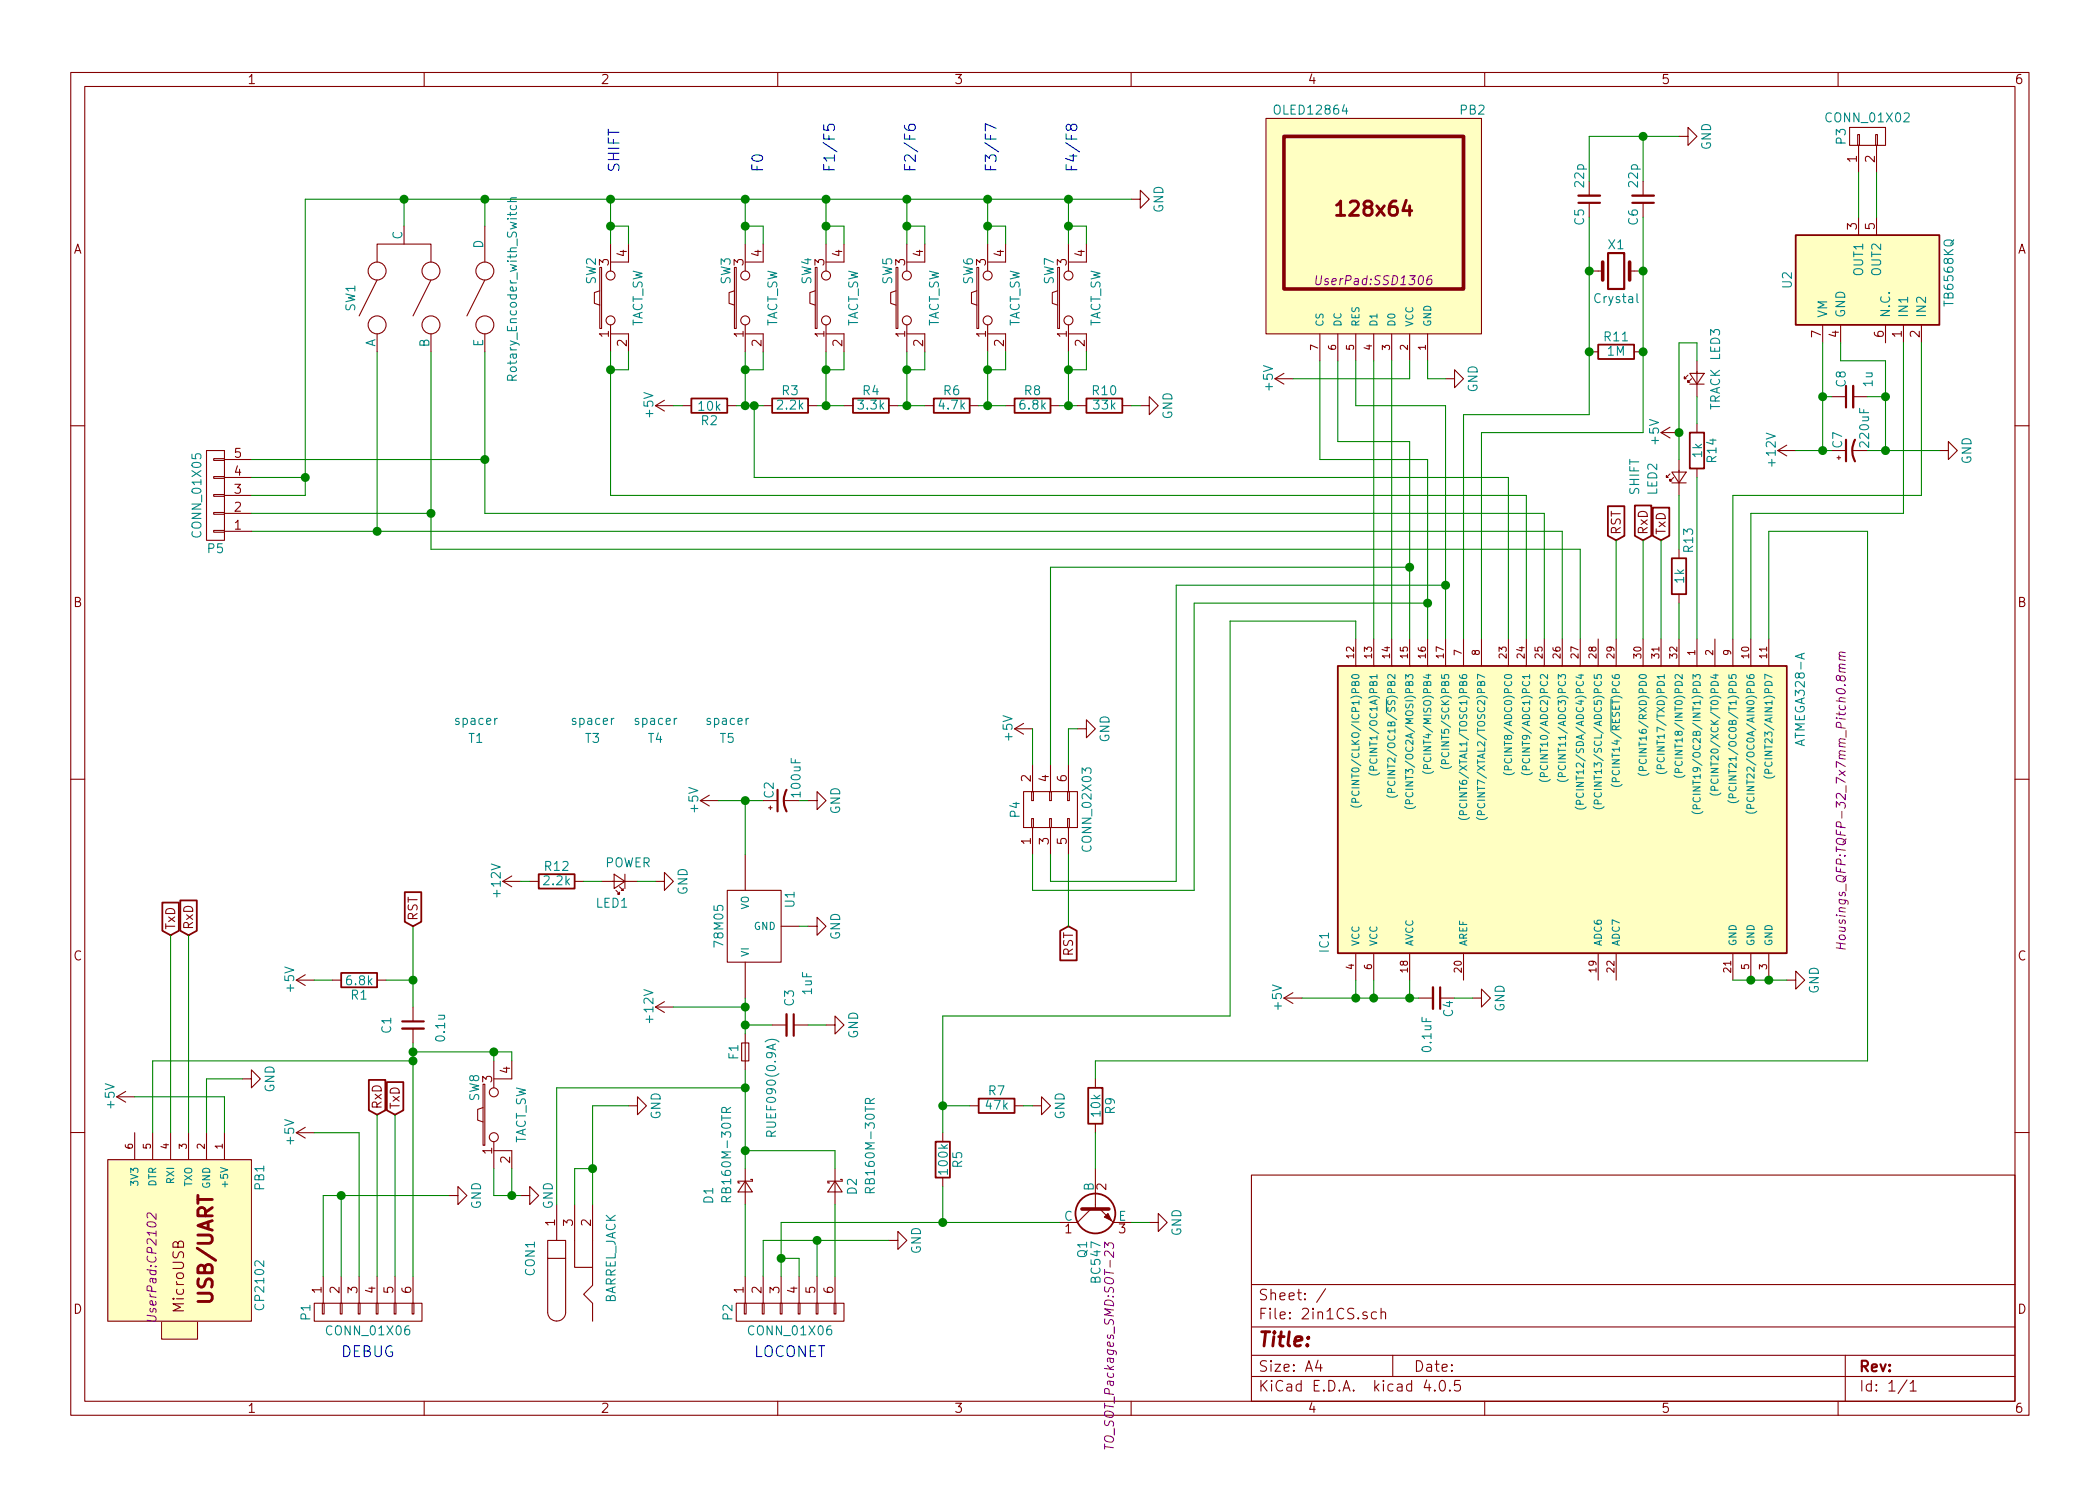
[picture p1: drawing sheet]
<svg xmlns="http://www.w3.org/2000/svg" width="297mm" height="210mm" viewBox="0 0 297 210" stroke-linecap="round" stroke-linejoin="round" font-family="sans-serif">
<g fill="none" stroke="#840000" stroke-width=".15">
<path d="M10 10.3h277v189.9h-277zM12 12.2h273v186.1h-273zM60 10.3v1.9M110 10.3v1.9M160 10.3v1.9M179.1 16.8h30.4v30.4h-30.4zM210 10.3v1.9M237.5 19.3h1.3v-1.3l1.2 1.3-1.2 1.3v-1.3M260 10.3v1.9M261.6 18h5.1v2.6h-5.1zM262.8 19h.2v1.6h-.2zM265.3 19h.3v1.6h-.3z"/>
<path d="M53.3 37.1v-2.6h7.7v2.6M53.3 39.6l-2.5 5.1M57.1 32v2.5M61 39.6l-2.6 5.1M68.6 39.6l-2.6 5.1M68.6 32v5.1M84.8 37.8h.3v8.7h-.3zM86.4 34.5v3.8M88.9 34.5v2.6h-2.5M103.9 37.8h.2v8.7h-.2zM105.4 34.5v3.8M107.9 34.5v2.6h-2.5"/>
<path d="M115.3 37.8h.3v8.7h-.3zM116.8 34.5v3.8M119.4 34.5v2.6h-2.6M126.7 37.8h.3v8.7h-.3zM128.3 34.5v3.8M130.8 34.5v2.6h-2.5M138.2 37.8h.2v8.7h-.2zM139.7 34.5v3.8M142.2 34.5v2.6h-2.5M149.6 37.8h.3v8.7h-.3zM151.1 34.5v3.8M153.7 34.5v2.6h-2.6"/>
<path d="M160 28.2h1.3v-1.3l1.3 1.3-1.3 1.3v-1.3M224.8 38.3h1.9M224.8 25.6v2.1M224.8 28.7v2M230.5 38.3h1.9M232.4 25.6v2.1M232.4 28.7v2M262.9 20.6v3.8M262.9 30.7v2.6M265.4 20.6v3.8M265.4 30.7v2.6M53.3 47.2v2.6"/>
<path d="M61 47.2v2.6M68.6 47.2v2.6M84.8 41.1l-.7 .3v1.5l.7 .3M86.4 47.2h2.5v2.6M86.4 46v3.8M92.7 57.4l1.3 .8M92.7 57.4h2.5M94 56.6l-1.3 .8M96.5 57.4h1.3M102.9 57.4h1.2M103.9 41.1l-.8 .3v1.5l.8 .3M105.4 46v3.8"/>
<path d="M105.4 47.2h2.5v2.6M107.9 57.4h1.3M114.3 57.4h1.3M115.3 41.1l-.7 .3v1.5l.7 .3M116.8 47.2h2.6v2.6M116.8 46v3.8M119.4 57.4h1.2M125.7 57.4h1.3M126.7 41.1l-.7 .3v1.5l.7 .3M128.3 47.2h2.5v2.6M128.3 46v3.8M130.8 57.4h1.3"/>
<path d="M137.2 57.4h1.2M138.2 41.1l-.8 .3v1.5l.8 .3M139.7 47.2h2.5v2.6M139.7 46v3.8M142.2 57.4h1.3M148.6 57.4h1.3M149.6 41.1l-.8 .3v1.5l.8 .3M151.1 47.2h2.6v2.6M151.1 46v3.8M152.4 57.4h1.3M158.7 57.4h1.3M161.3 57.4h1.3v-1.3l1.2 1.3-1.2 1.3v-1.3"/>
<path d="M180.3 53.6l1.3 .8M180.3 53.6h2.6M181.6 52.8l-1.3 .8M186.7 47.2v3.8M189.2 47.2v3.8M191.8 47.2v3.8M194.3 47.2v3.8M196.8 47.2v3.8M199.4 47.2v3.8M201.9 47.2v3.8M204.5 53.6h1.2v-1.3l1.3 1.3-1.3 1.3v-1.3M224.8 49.8h1.3"/>
<path d="M231.1 49.8h1.3M238.8 53.1l-.5 .5v-.3v.3h.2M239 52.8h2l-1 1.6zM239 54.4h2M239.3 53.6l-.5 .5v-.3v.3h.2M240 51v5.1M240 59.9v1.3M257.8 46v2.5M259.1 56.1h2M260.3 46v2.5M262.1 56.1h2.1M266.7 46v2.5"/>
<path d="M269.2 46v2.5M271.8 46v2.5M10 60.2h2M29.2 63.7h2.5v12.7h-2.5zM30.2 64.9h1.5v.2h-1.5zM30.2 67.4h1.5v.3h-1.5zM30.2 70h1.5v.2h-1.5zM30.2 72.5h1.5v.3h-1.5zM30.2 75.1h1.5v.2h-1.5zM31.7 75.2h3.9M31.7 72.6h3.9M31.7 70.1h3.9"/>
<path d="M31.7 67.6h3.9M31.7 65h3.9M234.9 61.2l1.3 .8M234.9 61.2h2.6M236.2 67.1l-.5 .5v-.3v.3h.3M236.2 60.4l-1.3 .8M236.5 66.8h2l-1 1.5zM236.5 68.3h2M236.7 67.6l-.5 .5v-.3v.3h.3M237.5 65v5.1M237.5 77.7v1.3M240 66.3v1.3"/>
<path d="M251.5 63.7l1.2 .8M251.5 63.7h2.5M252.7 63l-1.2 .7M259.8 64.8h.5M260.1 64.5v.5M262.1 63.7h2.1M274.3 63.7h1.3v-1.2l1.3 1.2-1.3 1.3v-1.3M285 60.2h2M191.8 90.4v3.8M194.3 90.4v3.8M196.8 90.4v3.8M199.4 90.4v3.8"/>
<path d="M201.9 90.4v3.8M204.5 90.4v3.8M207 90.4v3.8M209.5 90.4v3.8M213.4 90.4v3.8M215.9 90.4v3.8M218.4 90.4v3.8M221 90.4v3.8M223.5 90.4v3.8M226.1 90.4v3.8M228.6 90.4v3.8M232.4 90.4v3.8"/>
<path d="M234.9 90.4v3.8M237.5 84.1v1.2M237.5 90.4v3.8M240 90.4v3.8M242.6 90.4v3.8M245.1 90.4v3.8M247.6 90.4v3.8M250.2 90.4v3.8M10 110.3h2M99.1 113.3l1.2 .7M99.1 113.3h2.5M100.3 112.5l-1.2 .8"/>
<path d="M108.7 114.3h.5M109 114v.5M111 113.3h2M114.3 113.3h1.3v1.2l1.2-1.2-1.2-1.3v1.3M143.5 103.1l1.3 .8M143.5 103.1h2.5M144.8 112h7.6v5.1h-7.6zM144.8 102.4l-1.3 .7M145.9 115.8h.3v1.3h-.3zM145.9 112h.3v1.3h-.3zM146 108.2v3.8M146 117.1v3.8"/>
<path d="M148.5 115.8h.2v1.3h-.2zM148.5 112h.2v1.3h-.2zM148.6 108.2v3.8M148.6 117.1v3.8M151 115.8h.3v1.3h-.3zM151 112h.3v1.3h-.3zM151.1 108.2v3.8M151.1 117.1v3.8M152.4 103.1h1.3v1.3l1.2-1.3-1.2-1.3v1.3M285 110.3h2M41.9 138.7l1.3 .7M41.9 138.7h2.5"/>
<path d="M43.2 137.9l-1.3 .8M47 138.7h1.3M53.3 138.7h1.3M71.1 124.7l1.3 .8M71.1 124.7h2.6M72.4 123.9l-1.3 .8M74.9 124.7h1.3M81.3 124.7h1.2M85.1 124.7h5.1M86.9 123.7l1.5 1-1.5 1zM87.1 126l.5 .5h-.2h.2v-.3M87.6 125.5l.5 .5h-.2h.2v-.3"/>
<path d="M88.4 123.7v2M92.7 124.7h1.3v-1.3l1.2 1.3-1.2 1.3v-1.3M102.9 126h7.6v10.1h-7.6zM105.4 120.9v5.1M105.4 136.1v5.1M110.5 131.1h2.5M114.3 131.1h1.3v-1.3l1.2 1.3-1.2 1.2v-1.2M191.8 134.9v3.8M194.3 134.9v3.8M199.4 134.9v3.8M207 134.9v3.8M226.1 134.9v3.8"/>
<path d="M228.6 134.9v3.8M245.1 134.9v3.8M247.6 134.9v3.8M250.2 134.9v3.8M252.7 138.7h1.3v-1.3l1.3 1.3-1.3 1.2v-1.2M16.5 155.2l1.3 .8M16.5 155.2h2.5M17.8 154.4l-1.3 .8M34.3 152.6h1.3v-1.2l1.2 1.2-1.2 1.3v-1.3M43.2 159.5l-1.3 .8M58.4 142.5v2M58.4 145.5v2.1"/>
<path d="M68.3 153.4h.3v8.6h-.3zM68.3 156.7l-.7 .3v1.5l.7 .2M69.8 150.1v3.8M72.4 150.1v2.5h-2.6M88.9 156.5h1.3v-1.3l1.2 1.3-1.2 1.2v-1.2M92.7 142.5l1.3 .8M92.7 142.5h2.5M94 141.7l-1.3 .8M104.9 147.6h1v2.5h-1zM105.4 146.3v5.1M109.2 145h2.1M112.3 145h2"/>
<path d="M116.8 145h1.3v-1.2l1.3 1.2-1.3 1.3v-1.3M137.2 156.5h1.2M143.5 156.5h1.3M146 156.5h1.3v-1.3l1.3 1.3-1.3 1.2v-1.2M154.9 152.6v1.3M154.9 159v1.3M181.6 141.2h2.5M181.6 141.2l1.3 .8M182.9 140.5l-1.3 .7M200.7 141.2h2M208.3 141.2h1.2v-1.3l1.3 1.3-1.3 1.3v-1.3M10 160.2h2"/>
<path d="M15.2 164.1h20.4v22.8h-20.4zM19 160.3v3.8M21.6 160.3v3.8M24.1 160.3v3.8M26.7 160.3v3.8M29.2 160.3v3.8M31.7 160.3v3.8M41.9 160.3h2.5M41.9 160.3l1.3 .7M63.5 169.2h1.3v-1.3l1.2 1.3-1.2 1.2v-1.2M69.8 162.8h2.6v2.5M69.8 161.5v3.8"/>
<path d="M73.7 169.2h1.2v-1.3l1.3 1.3-1.3 1.2v-1.2M77.5 175.5h2.5v2.5h-2.5zM77.5 178v7.7a1.27 1.27 0 0 0 1.2 1.2 1.27 1.27 0 0 0 1.3-1.2v-7.7M78.7 170.4v5.1M81.3 170.4v8.9h2.5M83.8 170.4v11.5l-1.3 1.2 1.3 1.3v2.5M105.4 167.1l1 1.6h-2zM105.4 165.3v5.1M106.2 166.9h.2v.2h-2v.3h.2M118.1 167.1l1 1.6h-2zM118.1 165.3v5.1M118.9 166.9h.2v.2h-2v.3h.2"/>
<path d="M125.7 175.5h1.3v-1.3l1.3 1.3-1.3 1.3v-1.3M133.3 160.3v1.2M133.3 166.6v1.3M154.3 171.1l-1.9 1.9h-2.5M154.9 165.3v5.8M155.6 171.1l1.9 1.9h2.5M162.6 173h1.2v-1.3l1.3 1.3-1.3 1.2v-1.2M177 166.3h108v32h-108zM285 160.2h2M22.9 186.9h5v2.6h-5zM44.4 184.4h15.3v2.5h-15.3zM45.6 184.4h.2v1.5h-.2z"/>
<path d="M45.7 180.6v3.8M48.1 184.4h.3v1.5h-.3zM48.3 180.6v3.8M50.7 184.4h.2v1.5h-.2zM50.8 180.6v3.8M53.2 184.4h.3v1.5h-.3zM53.3 180.6v3.8M55.8 184.4h.2v1.5h-.2zM55.9 180.6v3.8M58.3 184.4h.2v1.5h-.2zM58.4 180.6v3.8M60 198.3v1.9"/>
<path d="M104.1 184.4h15.3v2.5h-15.3zM105.3 184.4h.2v1.5h-.2zM105.4 180.6v3.8M107.8 184.4h.3v1.5h-.3zM107.9 180.6v3.8M110 198.3v1.9M110.4 184.4h.2v1.5h-.2zM110.5 180.6v3.8M112.9 184.4h.3v1.5h-.3zM113 180.6v3.8M115.4 184.4h.3v1.5h-.3zM115.6 180.6v3.8"/>
<path d="M118 184.4h.2v1.5h-.2zM118.1 180.6v3.8M160 198.3v1.9M177 194.8h108M177 191.8h108M177 187.8h108M177 181.8h108M186.4 192.5l-.3 1h.9M186.8 193v1M187.5 182.3l-1.3 2M194.7 185.7l-.4-.1-.3 .3 .1 .6 .2 .1 .4-.1M195.4 185.7a.38 .38 0 0 1 .6 .1v.8"/>
<path d="M195.4 185.1v1.5M197 191.8v3M201.8 195.2l-.4 1.1h1M202.9 196.7h.1l-.1 .1v-.1v.1M203.8 195.4a.34 .34 0 0 1 .6 .2 .77 .77 0 0 1-.5 1.2 .97 .97 0 0 1-.1-1.4zM205.1 196.7h.1l-.1 .1-.1-.1h.1v.1M206.5 195.3h-.7l-.1 .7a.62 .62 0 0 1 .7 0l.2 .2-.1 .5-.2 .1h-.4l-.2-.1M210 198.3v1.9M260 198.3v1.9M261 191.8v6.5M269.7 195.2l-1.2 2M270.2 195.8l.4-.5v1.5"/>
<path d="M270.2 196.8h.8"/>
<circle cx="53.3" cy="38.3" r="1.27"/>
<circle cx="61" cy="38.3" r="1.27"/>
<circle cx="68.6" cy="38.3" r="1.27"/>
<circle cx="86.4" cy="39" r=".63"/>
<circle cx="105.4" cy="39" r=".63"/>
<circle cx="116.8" cy="39" r=".63"/>
<circle cx="128.3" cy="39" r=".63"/>
<circle cx="139.7" cy="39" r=".63"/>
<circle cx="151.1" cy="39" r=".63"/>
<circle cx="53.3" cy="46" r="1.27"/>
<circle cx="61" cy="46" r="1.27"/>
<circle cx="68.6" cy="46" r="1.27"/>
<circle cx="86.4" cy="45.3" r=".63"/>
<circle cx="105.4" cy="45.3" r=".63"/>
<circle cx="116.8" cy="45.3" r=".63"/>
<circle cx="128.3" cy="45.3" r=".63"/>
<circle cx="139.7" cy="45.3" r=".63"/>
<circle cx="151.1" cy="45.3" r=".63"/>
<circle cx="69.8" cy="154.6" r=".63"/>
<circle cx="69.8" cy="160.9" r=".63"/>
</g>
<g fill="#ffffc2" stroke="#ffffc2" stroke-width=".14">
<path d="M189.2 94.2h63.5v40.7h-63.5z"/>
<path d="M179.1 16.8h30.4v30.4h-30.4z"/>
<path d="M254 33.3h20.3v12.7h-20.3z"/>
<path d="M22.9 186.9h5v2.6h-5z"/>
<path d="M15.2 164.1h20.4v22.8h-20.4z"/>
</g>
<g fill="none" stroke="#840000" stroke-width=".25">
<path d="M254 33.3h20.3v12.7h-20.3zM97.8 56.4h5.1v2h-5.1zM109.2 56.4h5.1v2h-5.1zM120.6 56.4h5.1v2h-5.1zM132.1 56.4h5.1v2h-5.1zM143.5 56.4h5.1v2h-5.1zM153.7 56.4h5v2h-5zM226.1 48.8h5v2h-5zM227.4 71.6h2.4v4.2l-1.2 .6-1.2-.6zM231.2 71.5h2.4v4.3l-1.2 .6-1.2-.6zM233.8 71.8h2.3v4l-1.2 .6-1.1-.6zM236.5 79h2v5.1h-2z"/>
<path d="M239 61.2h2v5.1h-2zM189.2 94.2h63.5v40.7h-63.5zM23 127.7h2.3v4l-1.2 .6-1.1-.6zM25.5 127.4h2.3v4.3l-1.1 .6-1.2-.6zM48.3 137.7h5v2h-5zM57.3 126.2h2.3v4.2l-1.2 .7-1.1-.7zM76.2 123.7h5.1v2h-5.1zM150 131.7l1.1-.6 1.2 .6v4.2h-2.3zM52.2 152.8h2.3v4.3l-1.2 .6-1.1-.6zM54.7 153.1h2.3v4l-1.1 .6-1.2-.6zM138.4 155.4h5.1v2.1h-5.1zM153.9 153.9h2.1v5.1h-2.1z"/>
<path d="M132.3 161.5h2.1v5.1h-2.1z"/>
<circle cx="154.9" cy="171.7" r="2.82"/>
</g>
<g fill="none" stroke="#008484" stroke-width=".15">
<path d="M71.8 28.5h1.3M72.3 29.1l-.1 .3 .2 .3 .6-.1 .1-.2-.1-.3M73.1 28h-.8a.32 .32 0 0 0 0 .5M72.4 53.8v-.6l-.2-.1h-.3l-.1 .2v.5h1.3M231.5 41.5v1.1l.2 .2M227.9 98.9v4.6M191.1 113.9a1.2 1.2 0 0 0 1.5 0M191.3 111.9a.4 .4 0 0 0 0 .5 .4 .4 0 0 0 .5 .1 .37 .37 0 0 0 .4-.1 .37 .37 0 0 0-.1-.5M191.7 113.5v-.5l-.2-.1-.2 .1-.1 .5h1M193.6 109.4a1.2 1.2 0 0 0 1.5 0M194.3 109l-.1-.5-.1-.1-.3 .1v.5h1M196.1 112.5a1.2 1.2 0 0 0 1.6 0"/>
<path d="M196.4 110.5a.4 .4 0 0 0 0 .5 .4 .4 0 0 0 .5 .1 .37 .37 0 0 0 .4-.1 .37 .37 0 0 0-.1-.5M196.8 112.1v-.5h-.2h-.3v.5h1M198.7 114.1a1.2 1.2 0 0 0 1.5 0M198.9 112.1a.4 .4 0 0 0 0 .5 .4 .4 0 0 0 .5 .1 .37 .37 0 0 0 .4-.1 .37 .37 0 0 0-.1-.5M199.4 113.7l-.1-.5h-.1h-.3l-.1 .5h1M201.2 109.1a1.2 1.2 0 0 0 1.6 0M201.9 108.7v-.5h-.2h-.3v.5h1M203.8 108.5a1.2 1.2 0 0 0 1.5 0M204.4 108v-.4l-.2-.1-.2 .1-.1 .4h1M206.3 115.7a1.2 1.2 0 0 0 1.5 0M207 115.3l-.1-.5-.1-.1-.3 .1v.5h1M208.8 115.7a1.2 1.2 0 0 0 1.6 0"/>
<path d="M209.5 115.3v-.5l-.2-.1-.3 .1v.5h1M212.6 109.3a1.2 1.2 0 0 0 1.6 0M213.3 108.9v-.5h-.2h-.2l-.1 .5h1M215.2 109.3a1.2 1.2 0 0 0 1.5 0M215.9 108.9l-.1-.5h-.1h-.3l-.1 .5h1.1M217.7 110.3a1.2 1.2 0 0 0 1.6 0M218.4 109.9v-.5l-.2-.1-.3 .1v.5h1M220.3 110.3a1.2 1.2 0 0 0 1.5 0M221 109.9l-.1-.5-.1-.1-.3 .1-.1 .5h1M222.8 114.2a1.2 1.2 0 0 0 1.6 0M223.1 112.2a.4 .4 0 0 0 0 .5 .4 .4 0 0 0 .4 .1 .37 .37 0 0 0 .4-.2 .37 .37 0 0 0 0-.4M223.5 113.8l-.1-.5-.1-.1-.3 .1v.5h1"/>
<path d="M225.3 114.1a1.2 1.2 0 0 0 1.6 0M225.6 112.2a.4 .4 0 0 0 0 .5 .4 .4 0 0 0 .5 .1 .37 .37 0 0 0 .4-.2 .37 .37 0 0 0-.1-.4M226 113.7v-.4l-.2-.1-.2 .1-.1 .4h1M227.9 111a1.2 1.2 0 0 0 1.5 0M228.6 110.6l-.1-.5-.1-.1-.3 .1-.1 .5h1.1M231.7 109.4a1.2 1.2 0 0 0 1.5 0M232.4 109l-.1-.5h-.1h-.3v.5h1M234.2 109.2a1.2 1.2 0 0 0 1.6 0M234.9 108.8v-.5l-.2-.1-.3 .1v.5h1M236.8 109.7a1.2 1.2 0 0 0 1.5 0M237.5 109.3l-.1-.5-.1-.1-.3 .1-.1 .5h1M239.3 114.8a1.2 1.2 0 0 0 1.6 0"/>
<path d="M239.6 112.8a.4 .4 0 0 0 0 .5 .4 .4 0 0 0 .5 .2 .37 .37 0 0 0 .3-.2 .37 .37 0 0 0 0-.5M240 114.4v-.5h-.2h-.3v.5h1M241.9 112.2a1.2 1.2 0 0 0 1.5 0M242.1 110.2a.4 .4 0 0 0 0 .5 .4 .4 0 0 0 .5 .1 .37 .37 0 0 0 .4-.1 .37 .37 0 0 0-.1-.5M242.5 111.8v-.5l-.2-.1-.2 .1-.1 .5h1M244.4 113.3a1.2 1.2 0 0 0 1.5 0M244.7 111.3a.4 .4 0 0 0-.1 .5 .4 .4 0 0 0 .5 .1 .37 .37 0 0 0 .4-.2 .37 .37 0 0 0 0-.4M245.1 112.9l-.1-.5-.1-.1-.3 .1v.5h1M246.9 114.8a1.2 1.2 0 0 0 1.6 0M247.2 112.8a.4 .4 0 0 0 0 .5 .4 .4 0 0 0 .5 .1 .37 .37 0 0 0 .4-.2 .37 .37 0 0 0-.1-.4M247.6 114.4v-.5l-.2-.1-.3 .1v.5h1M249.5 109.8a1.2 1.2 0 0 0 1.5 0"/>
<path d="M250.2 109.4l-.1-.5-.1-.1-.3 .1-.1 .5h1M102.7 157.4v-.6l-.2-.1h-.3l-.1 .2v.5h1.3M103.4 156.7l-.7 .4M108.2 147.4a1.51 1.51 0 0 1 2 0M123.1 156.1l-.1-.6-.2-.1-.3 .1-.1 .1v.5h1.3M123.7 155.4l-.6 .4M102.7 170v-.6l-.2-.1-.3 .1-.1 .1v.5h1.3M109.1 160.8l-.1-.7-.2-.1-.3 .1-.1 .2v.5h1.3M123.1 168.8l-.1-.7-.2-.1-.3 .1-.1 .2v.5h1.3"/>
</g>
<g fill="none" stroke="#840084" stroke-width=".15">
<path d="M186.2 39l-.1 1 .2 .3h.2l.3-.3 .1-1M202.5 39a.54 .54 0 0 0-.6 .5l-.1 .5 .2 .3h.2l.3-.3v-.4l-.2-.1h-.3l-.2 .2M260.1 93.3l.9 .1M261 94.6h-.8a.33 .33 0 0 0 .1 .4M261 94.1l-.7-.2-.2 .2v.2l.2 .2M261 92.9h-.8a.33 .33 0 0 0 .1 .4M261 92.3l-.7-.1-.2 .2v.2l.2 .2M259.7 134.1l1.3 .2M259.7 133.4l1.3 .2M260.3 133.5v.7M22.1 171.7v.8l-.8-.8-.1-.1h-.3l-.1 .2 .1 .5M156.2 176.5v-.8l.5 .5 .1-.3h.5l.2 .2v.4l-.1 .2"/>
<path d="M20.8 186.1l1 .1 .3 .3v.3l-.2 .1-1.1-.1M156.2 204.3v.7M156.2 204.7l1.3 .1"/>
</g>
<path d="M181.6 19.3h25.4v21.6h-25.4zM226.7 37.1v2.5M230.5 37.1v2.5M153 171.1h3.8" fill="none" stroke="#840000" stroke-width=".51"/>
<g fill="none" stroke="#008400" stroke-width=".15">
<path d="M232.4 19.3v6.3M237.5 19.3h-12.7v6.3M57.1 28.2v3.8M68.6 28.2v3.8M86.4 28.2v6.3M86.4 32h2.5v2.5M105.4 32h2.5v2.5M105.4 28.2v6.3M116.8 32h2.6v2.5M116.8 28.2v6.3M128.3 32h2.5v2.5M128.3 28.2v6.3"/>
<path d="M139.7 32h2.5v2.5M139.7 28.2v6.3M151.1 32h2.6v2.5M151.1 28.2v6.3M160 28.2h-116.8v41.9h-7.6M224.8 30.7v28h-17.8v31.7M232.4 30.7v30.5h-22.9v29.2M262.9 24.4v6.3M265.4 24.4v6.3M53.3 49.8v25.4M61 49.8v27.9h162.5v12.7M68.6 49.8v22.8h149.8v17.8"/>
<path d="M86.4 49.8v20.3h129.5v20.3M88.9 49.8v2.5h-2.5M95.2 57.4h1.3M104.1 57.4h3.8M105.4 49.8v7.6M106.7 57.4v10.2h106.7v22.8M107.9 49.8v2.5h-2.5M115.6 57.4h3.8M116.8 49.8v7.6M119.4 49.8v2.5h-2.6M127 57.4h3.8M128.3 49.8v7.6"/>
<path d="M130.8 49.8v2.5h-2.5M138.4 57.4h3.8M139.7 49.8v7.6M142.2 49.8v2.5h-2.5M149.9 57.4h2.5M151.1 49.8v7.6M153.7 49.8v2.5h-2.6M160 57.4h1.3M186.7 51v14h15.2v25.4M189.2 51v11.5h10.2v27.9M191.8 51v6.4h12.7v33M194.3 51v39.4"/>
<path d="M196.8 51v39.4M199.4 51v2.6h-16.5M201.9 51v2.6h2.6M240 51v-2.5h-2.5v16.5M240 56.1v3.8M257.8 48.5v15.2M257.8 56.1h1.3M260.3 48.5v2.5h6.4v12.7M264.2 56.1h2.5M269.2 48.5v24.1h-21.6v17.8M271.8 48.5v21.6h-26.7v20.3M35.6 72.6h25.4"/>
<path d="M35.6 75.2h185.4v15.2M35.6 65h33M35.6 67.6h7.6M228.6 76.4v14M232.4 76.4v14M234.9 76.4v14M237.5 70.1v7.6M240 67.6v22.8M254 63.7h5.1M264.2 63.7h10.1M191.8 90.4v-2.5h-17.8v55.9h-40.7v16.5M199.4 80.3h-50.8v27.9"/>
<path d="M201.9 85.3h-33v40.7h-22.9v-5.1M204.5 82.8h-38.1v41.9h-17.8v-3.8M237.5 85.3v5.1M250.2 90.4v-15.2h14v74.9h-109.3v2.5M101.6 113.3h6.3M105.4 113.3v7.6M113 113.3h1.3M146 103.1v5.1M152.4 103.1h-1.3v5.1M24.1 132.3v28M26.7 132.3v28M44.4 138.7h2.6"/>
<path d="M54.6 138.7h3.8M58.4 131.1v11.4M73.7 124.7h1.2M82.5 124.7h2.6M90.2 124.7h2.5M113 131.1h1.3M151.1 120.9v10.2M191.8 138.7v2.5M194.3 138.7v2.5M199.4 138.7v2.5M245.1 138.7h7.6M247.6 138.7h.1"/>
<path d="M250.2 138.7h.1M19 155.2h12.7v5.1M34.3 152.6h-5.1v7.7M53.3 157.7v22.9M55.9 157.7v22.9M58.4 147.6v33M58.4 150.1h-36.8v10.2M58.4 148.8h14v1.3M69.8 148.8v1.3M88.9 156.5h-5.1v13.9M95.2 142.5h10.2M105.4 141.2v5.1"/>
<path d="M105.4 151.4v13.9M105.4 153.9h-26.7v16.5M105.4 145h3.8M114.3 145h2.5M133.3 156.5h3.9M144.8 156.5h1.2M184.1 141.2h16.6M205.7 141.2h2.6M44.4 160.3h6.4v20.3M48.3 169.2v11.4M63.5 169.2h-17.8v11.4M69.8 165.3v3.9h3.9"/>
<path d="M72.4 165.3v3.9M83.8 165.3h-2.5v5.1M105.4 162.8h12.7v2.5M105.4 170.4v10.2M110.5 178h2.5v2.6M115.6 175.5v5.1M118.1 170.4v10.2M125.7 175.5h-17.8v5.1M133.3 167.9v5.1M149.9 173h-39.4v7.6M154.9 160.3v5M160 173h2.6"/>
</g>
<g fill="#008400" stroke="#008400" stroke-width=".25">
<circle cx="115.6" cy="175.5" r=".51"/>
<circle cx="110.5" cy="178" r=".51"/>
<circle cx="133.4" cy="173" r=".51"/>
<circle cx="232.4" cy="19.3" r=".51"/>
<circle cx="232.4" cy="38.3" r=".51"/>
<circle cx="224.8" cy="38.3" r=".51"/>
<circle cx="224.8" cy="49.8" r=".51"/>
<circle cx="232.4" cy="49.8" r=".51"/>
<circle cx="105.4" cy="113.3" r=".51"/>
<circle cx="105.4" cy="162.8" r=".51"/>
<circle cx="48.3" cy="169.2" r=".51"/>
<circle cx="58.4" cy="138.7" r=".51"/>
<circle cx="58.4" cy="150.1" r=".51"/>
<circle cx="83.8" cy="165.3" r=".51"/>
<circle cx="105.4" cy="153.9" r=".51"/>
<circle cx="68.6" cy="28.2" r=".51"/>
<circle cx="86.4" cy="28.2" r=".51"/>
<circle cx="86.4" cy="32" r=".51"/>
<circle cx="105.4" cy="28.2" r=".51"/>
<circle cx="105.4" cy="32" r=".51"/>
<circle cx="116.8" cy="28.2" r=".51"/>
<circle cx="116.8" cy="32" r=".51"/>
<circle cx="128.3" cy="28.2" r=".51"/>
<circle cx="128.3" cy="32" r=".51"/>
<circle cx="139.7" cy="28.2" r=".51"/>
<circle cx="139.7" cy="32" r=".51"/>
<circle cx="151.1" cy="28.2" r=".51"/>
<circle cx="151.1" cy="32" r=".51"/>
<circle cx="151.1" cy="52.3" r=".51"/>
<circle cx="139.7" cy="52.3" r=".51"/>
<circle cx="151.1" cy="57.4" r=".51"/>
<circle cx="139.7" cy="57.4" r=".51"/>
<circle cx="128.3" cy="57.4" r=".51"/>
<circle cx="128.3" cy="52.3" r=".51"/>
<circle cx="116.8" cy="57.4" r=".51"/>
<circle cx="116.8" cy="52.3" r=".51"/>
<circle cx="105.4" cy="57.4" r=".51"/>
<circle cx="105.4" cy="52.3" r=".51"/>
<circle cx="106.7" cy="57.4" r=".51"/>
<circle cx="86.4" cy="52.3" r=".51"/>
<circle cx="105.4" cy="142.5" r=".51"/>
<circle cx="257.8" cy="63.7" r=".51"/>
<circle cx="266.7" cy="63.7" r=".51"/>
<circle cx="133.4" cy="156.5" r=".51"/>
<circle cx="247.7" cy="138.7" r=".51"/>
<circle cx="250.2" cy="138.7" r=".51"/>
<circle cx="191.8" cy="141.2" r=".51"/>
<circle cx="194.3" cy="141.2" r=".51"/>
<circle cx="199.4" cy="141.2" r=".51"/>
<circle cx="199.4" cy="80.3" r=".51"/>
<circle cx="204.5" cy="82.8" r=".51"/>
<circle cx="201.9" cy="85.3" r=".51"/>
<circle cx="105.4" cy="145" r=".51"/>
<circle cx="266.7" cy="56.1" r=".51"/>
<circle cx="257.8" cy="56.1" r=".51"/>
<circle cx="53.3" cy="75.2" r=".51"/>
<circle cx="61" cy="72.6" r=".51"/>
<circle cx="57.2" cy="28.2" r=".51"/>
<circle cx="43.2" cy="67.6" r=".51"/>
<circle cx="68.6" cy="65" r=".51"/>
<circle cx="58.4" cy="148.8" r=".51"/>
<circle cx="69.9" cy="148.8" r=".51"/>
<circle cx="72.4" cy="169.2" r=".51"/>
<circle cx="237.5" cy="61.2" r=".51"/>
</g>
<path d="M156.2 172.2l.5-.5 .5 1z" fill="#840000" stroke="#840000" stroke-width=".15"/>
<path d="M223.3 28.7h3M227.5 35.8h2.2v5.1h-2.2zM230.9 28.7h3M261.1 54.6v3.1M261.1 62.2v3.1M262.4 62.2a3.2 3.2 0 0 0 0 3.1M110 111.8v3M111.3 111.8a3.2 3.2 0 0 0 0 3M203.7 139.7v3M56.9 144.5h3M112.3 143.5v3.1" fill="none" stroke="#840000" stroke-width=".3"/>
<path d="M223.3 27.7h3M230.9 27.7h3M262.1 54.6v3.1M202.7 139.7v3M56.9 145.5h3M111.3 143.5v3.1" fill="none" stroke="#840000" stroke-width=".33"/>
<path d="M116.5 17.6v.8l.7 .1-.1-.3 .1-.5 .2-.1h.4l.2 .3v.3l-.1 .3M127.9 17.7a.62 .62 0 0 0 .7 .8h.6a.48 .48 0 0 0 .3-.5 .48 .48 0 0 0-.3-.4h-.4a.48 .48 0 0 0-.3 .4 .48 .48 0 0 0 .3 .5M140.9 18.2l-1.5-.7v1M151.5 17.9l.2-.3h.3a.48 .48 0 0 1 .3 .4 .48 .48 0 0 1-.3 .5h-.3a.47 .47 0 0 1-.2-.6l-.3-.3h-.2a.48 .48 0 0 0 0 .8l.2 .1 .3-.3" fill="none" stroke="#0000c2" stroke-width=".15"/>
<g font-size="2.8" fill="#840000">
<text x="189.6" y="30.6">128x64</text>
<text x="30.1" y="184.1" transform="rotate(-90 30.1 184.1)">USB/UART</text>
<text x="178" y="190.5">Title:</text>
</g>
<g font-size="2.1" fill="#0000c2">
<text x="87.6" y="24.4" transform="rotate(-90 87.6 24.4)">SHIFT</text>
<text x="107.9" y="24.4" transform="rotate(-90 107.9 24.4)">F0</text>
<text x="118.1" y="24.4" transform="rotate(-90 118.1 24.4)">F1/F5</text>
<text x="129.5" y="24.4" transform="rotate(-90 129.5 24.4)">F2/F6</text>
<text x="141" y="24.4" transform="rotate(-90 141 24.4)">F3/F7</text>
<text x="152.4" y="24.4" transform="rotate(-90 152.4 24.4)">F4/F8</text>
<text x="48.3" y="192">DEBUG</text>
<text x="106.7" y="192">LOCONET</text>
</g>
<g font-size="2.1" fill="#840000">
<text x="26" y="185.6" transform="rotate(-90 26 185.6)">MicroUSB</text>
<text x="178" y="184">Sheet: /</text>
<text x="178" y="186.7">File: 2in1CS.sch</text>
<text x="178" y="196.9">KiCad E.D.A. kicad 4.0.5</text>
<text x="178" y="194.1">Size: A4</text>
<text x="200" y="194.1">Date:</text>
<text x="263" y="194.1">Rev:</text>
<text x="263" y="196.9">Id: 1/1</text>
</g>
<g font-size="1.8" fill="#840000">
<text x="35" y="11.9">1</text>
<text x="85" y="11.9">2</text>
<text x="135" y="11.9">3</text>
<text x="185" y="11.9">4</text>
<text x="235" y="11.9">5</text>
<text x="285" y="11.9">6</text>
<text x="262.6" y="23" transform="rotate(-90 262.6 23)">1</text>
<text x="265.2" y="23" transform="rotate(-90 265.2 23)">2</text>
<text x="10.4" y="35.9">A</text>
<text x="262.6" y="32.5" transform="rotate(-90 262.6 32.5)">3</text>
<text x="265.2" y="32.5" transform="rotate(-90 265.2 32.5)">5</text>
<text x="285.4" y="35.9">A</text>
<text x="86.1" y="37.6" transform="rotate(-90 86.1 37.6)">3</text>
<text x="88.6" y="36.3" transform="rotate(-90 88.6 36.3)">4</text>
<text x="105.2" y="37.6" transform="rotate(-90 105.2 37.6)">3</text>
<text x="107.7" y="36.3" transform="rotate(-90 107.7 36.3)">4</text>
<text x="116.6" y="37.6" transform="rotate(-90 116.6 37.6)">3</text>
<text x="119.1" y="36.3" transform="rotate(-90 119.1 36.3)">4</text>
<text x="128" y="37.6" transform="rotate(-90 128 37.6)">3</text>
<text x="130.6" y="36.3" transform="rotate(-90 130.6 36.3)">4</text>
<text x="139.4" y="37.6" transform="rotate(-90 139.4 37.6)">3</text>
<text x="142" y="36.3" transform="rotate(-90 142 36.3)">4</text>
<text x="150.9" y="37.6" transform="rotate(-90 150.9 37.6)">3</text>
<text x="153.4" y="36.3" transform="rotate(-90 153.4 36.3)">4</text>
<text x="86.1" y="47.7" transform="rotate(-90 86.1 47.7)">1</text>
<text x="105.2" y="47.7" transform="rotate(-90 105.2 47.7)">1</text>
<text x="116.6" y="47.7" transform="rotate(-90 116.6 47.7)">1</text>
<text x="128" y="47.7" transform="rotate(-90 128 47.7)">1</text>
<text x="139.4" y="47.7" transform="rotate(-90 139.4 47.7)">1</text>
<text x="150.9" y="47.7" transform="rotate(-90 150.9 47.7)">1</text>
<text x="257.6" y="47.7" transform="rotate(-90 257.6 47.7)">7</text>
<text x="260.1" y="47.7" transform="rotate(-90 260.1 47.7)">4</text>
<text x="266.4" y="47.7" transform="rotate(-90 266.4 47.7)">6</text>
<text x="269" y="47.7" transform="rotate(-90 269 47.7)">1</text>
<text x="271.5" y="47.7" transform="rotate(-90 271.5 47.7)">2</text>
<text x="88.6" y="49" transform="rotate(-90 88.6 49)">2</text>
<text x="107.7" y="49" transform="rotate(-90 107.7 49)">2</text>
<text x="119.1" y="49" transform="rotate(-90 119.1 49)">2</text>
<text x="130.6" y="49" transform="rotate(-90 130.6 49)">2</text>
<text x="142" y="49" transform="rotate(-90 142 49)">2</text>
<text x="153.4" y="49" transform="rotate(-90 153.4 49)">2</text>
<text x="33.2" y="64.8">5</text>
<text x="33.2" y="69.8">3</text>
<text x="33.2" y="67.3">4</text>
<text x="33.2" y="74.9">1</text>
<text x="33.2" y="72.4">2</text>
<text x="229.2" y="75.7" transform="rotate(-90 229.2 75.7)">RST</text>
<text x="233" y="75.7" transform="rotate(-90 233 75.7)">RxD</text>
<text x="235.6" y="75.7" transform="rotate(-90 235.6 75.7)">TxD</text>
<text x="10.4" y="85.9">B</text>
<text x="285.4" y="85.9">B</text>
<text x="145.8" y="110.6" transform="rotate(-90 145.8 110.6)">2</text>
<text x="148.3" y="110.6" transform="rotate(-90 148.3 110.6)">4</text>
<text x="150.9" y="110.6" transform="rotate(-90 150.9 110.6)">6</text>
<text x="145.8" y="119.5" transform="rotate(-90 145.8 119.5)">1</text>
<text x="148.3" y="119.5" transform="rotate(-90 148.3 119.5)">3</text>
<text x="150.9" y="119.5" transform="rotate(-90 150.9 119.5)">5</text>
<text x="24.8" y="131.5" transform="rotate(-90 24.8 131.5)">TxD</text>
<text x="27.3" y="131.5" transform="rotate(-90 27.3 131.5)">RxD</text>
<text x="59.1" y="130.3" transform="rotate(-90 59.1 130.3)">RST</text>
<text x="10.4" y="135.9">C</text>
<text x="151.8" y="135.4" transform="rotate(-90 151.8 135.4)">RST</text>
<text x="285.4" y="135.9">C</text>
<text x="69.6" y="153.1" transform="rotate(-90 69.6 153.1)">3</text>
<text x="72.1" y="151.9" transform="rotate(-90 72.1 151.9)">4</text>
<text x="54" y="156.9" transform="rotate(-90 54 156.9)">RxD</text>
<text x="56.5" y="156.9" transform="rotate(-90 56.5 156.9)">TxD</text>
<text x="69.6" y="163.3" transform="rotate(-90 69.6 163.3)">1</text>
<text x="72.1" y="164.6" transform="rotate(-90 72.1 164.6)">2</text>
<text x="78.5" y="173.5" transform="rotate(-90 78.5 173.5)">1</text>
<text x="81" y="173.5" transform="rotate(-90 81 173.5)">3</text>
<text x="83.6" y="173.5" transform="rotate(-90 83.6 173.5)">2</text>
<text x="156.5" y="168.4" transform="rotate(-90 156.5 168.4)">2</text>
<text x="150.6" y="174.5">1</text>
<text x="158.3" y="174.5">3</text>
<text x="10.4" y="185.9">D</text>
<text x="45.5" y="183" transform="rotate(-90 45.5 183)">1</text>
<text x="48" y="183" transform="rotate(-90 48 183)">2</text>
<text x="50.5" y="183" transform="rotate(-90 50.5 183)">3</text>
<text x="53.1" y="183" transform="rotate(-90 53.1 183)">4</text>
<text x="55.6" y="183" transform="rotate(-90 55.6 183)">5</text>
<text x="58.2" y="183" transform="rotate(-90 58.2 183)">6</text>
<text x="105.2" y="183" transform="rotate(-90 105.2 183)">1</text>
<text x="107.7" y="183" transform="rotate(-90 107.7 183)">2</text>
<text x="110.2" y="183" transform="rotate(-90 110.2 183)">3</text>
<text x="112.8" y="183" transform="rotate(-90 112.8 183)">4</text>
<text x="115.3" y="183" transform="rotate(-90 115.3 183)">5</text>
<text x="117.9" y="183" transform="rotate(-90 117.9 183)">6</text>
<text x="285.4" y="185.9">D</text>
<text x="35" y="199.9">1</text>
<text x="85" y="199.9">2</text>
<text x="135" y="199.9">3</text>
<text x="185" y="199.9">4</text>
<text x="235" y="199.9">5</text>
<text x="285" y="199.9">6</text>
</g>
<g font-size="1.8" fill="#008484">
<text x="180.5" y="16.2">OLED12864</text>
<text x="206.6" y="16.2">PB2</text>
<text x="258.5" y="17.3">CONN_01X02</text>
<text x="242" y="21.3" transform="rotate(-90 242 21.3)">GND</text>
<text x="261.1" y="20.4" transform="rotate(-90 261.1 20.4)">P3</text>
<text x="224.1" y="26.4" transform="rotate(-90 224.1 26.4)">22p</text>
<text x="231.7" y="26.4" transform="rotate(-90 231.7 26.4)">22p</text>
<text x="56.9" y="33.9" transform="rotate(-90 56.9 33.9)">C</text>
<text x="68.3" y="35.2" transform="rotate(-90 68.3 35.2)">D</text>
<text x="164.5" y="30.1" transform="rotate(-90 164.5 30.1)">GND</text>
<text x="224.1" y="31.8" transform="rotate(-90 224.1 31.8)">C5</text>
<text x="227.5" y="35.2">X1</text>
<text x="231.7" y="31.8" transform="rotate(-90 231.7 31.8)">C6</text>
<text x="84.3" y="40.2" transform="rotate(-90 84.3 40.2)">SW2</text>
<text x="103.3" y="40.2" transform="rotate(-90 103.3 40.2)">SW3</text>
<text x="114.8" y="40.2" transform="rotate(-90 114.8 40.2)">SW4</text>
<text x="126.2" y="40.2" transform="rotate(-90 126.2 40.2)">SW5</text>
<text x="137.6" y="40.2" transform="rotate(-90 137.6 40.2)">SW6</text>
<text x="149" y="40.2" transform="rotate(-90 149 40.2)">SW7</text>
<text x="253.4" y="40.7" transform="rotate(-90 253.4 40.7)">U2</text>
<text x="263.5" y="39" transform="rotate(-90 263.5 39)">OUT1</text>
<text x="266.1" y="39" transform="rotate(-90 266.1 39)">OUT2</text>
<text x="50.2" y="44.1" transform="rotate(-90 50.2 44.1)">SW1</text>
<text x="90.9" y="46.4" transform="rotate(-90 90.9 46.4)">TACT_SW</text>
<text x="109.9" y="46.4" transform="rotate(-90 109.9 46.4)">TACT_SW</text>
<text x="121.4" y="46.4" transform="rotate(-90 121.4 46.4)">TACT_SW</text>
<text x="132.8" y="46.4" transform="rotate(-90 132.8 46.4)">TACT_SW</text>
<text x="144.2" y="46.4" transform="rotate(-90 144.2 46.4)">TACT_SW</text>
<text x="155.7" y="46.4" transform="rotate(-90 155.7 46.4)">TACT_SW</text>
<text x="225.6" y="42.9">Crystal</text>
<text x="258.4" y="45" transform="rotate(-90 258.4 45)">VM</text>
<text x="261" y="45" transform="rotate(-90 261 45)">GND</text>
<text x="267.3" y="45" transform="rotate(-90 267.3 45)">N.C.</text>
<text x="269.9" y="45" transform="rotate(-90 269.9 45)">IN1</text>
<text x="272.4" y="45" transform="rotate(-90 272.4 45)">IN2</text>
<text x="276.3" y="43" transform="rotate(-90 276.3 43)">TB6568KQ</text>
<text x="53.1" y="49.1" transform="rotate(-90 53.1 49.1)">A</text>
<text x="60.7" y="49.1" transform="rotate(-90 60.7 49.1)">B</text>
<text x="68.3" y="49.1" transform="rotate(-90 68.3 49.1)">E</text>
<text x="73.1" y="53.3" transform="rotate(-90 73.1 53.3)">Rotary_Encoder_with_Switch</text>
<text x="227" y="48.3">R11</text>
<text x="227.4" y="50.3">1M</text>
<text x="92.4" y="59" transform="rotate(-90 92.4 59)">+5V</text>
<text x="98.9" y="58.1">10k</text>
<text x="110" y="57.9">2.2k</text>
<text x="110.6" y="55.9">R3</text>
<text x="121.5" y="57.9">3.3k</text>
<text x="122.1" y="55.9">R4</text>
<text x="132.9" y="57.9">4.7k</text>
<text x="133.5" y="55.9">R6</text>
<text x="144.3" y="57.9">6.8k</text>
<text x="144.9" y="55.9">R8</text>
<text x="154.6" y="55.9">R10</text>
<text x="154.7" y="57.9">33k</text>
<text x="165.8" y="59.4" transform="rotate(-90 165.8 59.4)">GND</text>
<text x="180" y="55.2" transform="rotate(-90 180 55.2)">+5V</text>
<text x="209" y="55.5" transform="rotate(-90 209 55.5)">GND</text>
<text x="243.3" y="58.2" transform="rotate(-90 243.3 58.2)">TRACK LED3</text>
<text x="261.1" y="54.7" transform="rotate(-90 261.1 54.7)">C8</text>
<text x="264.9" y="54.7" transform="rotate(-90 264.9 54.7)">1u</text>
<text x="99.2" y="60.1">R2</text>
<text x="234.6" y="62.8" transform="rotate(-90 234.6 62.8)">+5V</text>
<text x="240.7" y="64.7" transform="rotate(-90 240.7 64.7)">1k</text>
<text x="242.8" y="65.4" transform="rotate(-90 242.8 65.4)">R14</text>
<text x="251.2" y="65.8" transform="rotate(-90 251.2 65.8)">+12V</text>
<text x="260.6" y="63.4" transform="rotate(-90 260.6 63.4)">C7</text>
<text x="264.4" y="63.1" transform="rotate(-90 264.4 63.1)">220uF</text>
<text x="278.8" y="65.7" transform="rotate(-90 278.8 65.7)">GND</text>
<text x="231.9" y="70" transform="rotate(-90 231.9 70)">SHIFT</text>
<text x="234.4" y="70" transform="rotate(-90 234.4 70)">LED2</text>
<text x="28.5" y="75.7" transform="rotate(-90 28.5 75.7)">CONN_01X05</text>
<text x="29.4" y="78.3">P5</text>
<text x="238.2" y="82.5" transform="rotate(-90 238.2 82.5)">1k</text>
<text x="239.5" y="78.1" transform="rotate(-90 239.5 78.1)">R13</text>
<text x="64.5" y="102.6">spacer</text>
<text x="66.3" y="105.1">T1</text>
<text x="81" y="102.6">spacer</text>
<text x="82.8" y="105.1">T3</text>
<text x="89.9" y="102.6">spacer</text>
<text x="91.7" y="105.1">T4</text>
<text x="100" y="102.6">spacer</text>
<text x="101.9" y="105.1">T5</text>
<text x="143.2" y="104.7" transform="rotate(-90 143.2 104.7)">+5V</text>
<text x="156.9" y="105.1" transform="rotate(-90 156.9 105.1)">GND</text>
<text x="255.3" y="105.2" transform="rotate(-90 255.3 105.2)">ATMEGA328-A</text>
<text x="109.4" y="112.9" transform="rotate(-90 109.4 112.9)">C2</text>
<text x="113.2" y="112.6" transform="rotate(-90 113.2 112.6)">100uF</text>
<text x="98.8" y="114.9" transform="rotate(-90 98.8 114.9)">+5V</text>
<text x="118.8" y="115.2" transform="rotate(-90 118.8 115.2)">GND</text>
<text x="144.2" y="115.6" transform="rotate(-90 144.2 115.6)">P4</text>
<text x="77" y="125.2">2.2k</text>
<text x="77.1" y="123.2">R12</text>
<text x="85.5" y="122.7">POWER</text>
<text x="154.4" y="120.2" transform="rotate(-90 154.4 120.2)">CONN_02X03</text>
<text x="70.8" y="126.8" transform="rotate(-90 70.8 126.8)">+12V</text>
<text x="84.3" y="128.4">LED1</text>
<text x="97.2" y="126.7" transform="rotate(-90 97.2 126.7)">GND</text>
<text x="112.4" y="128.4" transform="rotate(-90 112.4 128.4)">U1</text>
<text x="102.3" y="133.7" transform="rotate(-90 102.3 133.7)">78M05</text>
<text x="118.8" y="133" transform="rotate(-90 118.8 133)">GND</text>
<text x="188" y="134.7" transform="rotate(-90 188 134.7)">IC1</text>
<text x="41.6" y="140.3" transform="rotate(-90 41.6 140.3)">+5V</text>
<text x="49.1" y="139.4">6.8k</text>
<text x="49.7" y="141.4">R1</text>
<text x="112.3" y="142.3" transform="rotate(-90 112.3 142.3)">C3</text>
<text x="114.8" y="140.7" transform="rotate(-90 114.8 140.7)">1uF</text>
<text x="181.3" y="142.8" transform="rotate(-90 181.3 142.8)">+5V</text>
<text x="205.5" y="143.8" transform="rotate(-90 205.5 143.8)">C4</text>
<text x="212.8" y="143.2" transform="rotate(-90 212.8 143.2)">GND</text>
<text x="257.3" y="140.6" transform="rotate(-90 257.3 140.6)">GND</text>
<text x="55.3" y="146.2" transform="rotate(-90 55.3 146.2)">C1</text>
<text x="62.9" y="147.2" transform="rotate(-90 62.9 147.2)">0.1u</text>
<text x="92.4" y="144.5" transform="rotate(-90 92.4 144.5)">+12V</text>
<text x="104.4" y="149.9" transform="rotate(-90 104.4 149.9)">F1</text>
<text x="121.4" y="147" transform="rotate(-90 121.4 147)">GND</text>
<text x="202.5" y="148.7" transform="rotate(-90 202.5 148.7)">0.1uF</text>
<text x="38.8" y="154.6" transform="rotate(-90 38.8 154.6)">GND</text>
<text x="67.8" y="155.8" transform="rotate(-90 67.8 155.8)">SW8</text>
<text x="139.9" y="155">R7</text>
<text x="16.2" y="156.8" transform="rotate(-90 16.2 156.8)">+5V</text>
<text x="41.6" y="161.8" transform="rotate(-90 41.6 161.8)">+5V</text>
<text x="74.4" y="162" transform="rotate(-90 74.4 162)">TACT_SW</text>
<text x="93.4" y="158.4" transform="rotate(-90 93.4 158.4)">GND</text>
<text x="109.8" y="160.2" transform="rotate(-90 109.8 160.2)">RUEF090(0.9A)</text>
<text x="139.5" y="157">47k</text>
<text x="150.6" y="158.4" transform="rotate(-90 150.6 158.4)">GND</text>
<text x="155.7" y="157.9" transform="rotate(-90 155.7 157.9)">10k</text>
<text x="157.7" y="157.6" transform="rotate(-90 157.7 157.6)">R9</text>
<text x="134.1" y="166" transform="rotate(-90 134.1 166)">100k</text>
<text x="136.1" y="165.2" transform="rotate(-90 136.1 165.2)">R5</text>
<text x="37.4" y="168.3" transform="rotate(-90 37.4 168.3)">PB1</text>
<text x="68" y="171.1" transform="rotate(-90 68 171.1)">GND</text>
<text x="78.2" y="171.1" transform="rotate(-90 78.2 171.1)">GND</text>
<text x="100.9" y="170.3" transform="rotate(-90 100.9 170.3)">D1</text>
<text x="103.4" y="169.3" transform="rotate(-90 103.4 169.3)">RB160M-30TR</text>
<text x="121.2" y="169" transform="rotate(-90 121.2 169)">D2</text>
<text x="123.7" y="168.1" transform="rotate(-90 123.7 168.1)">RB160M-30TR</text>
<text x="150.5" y="172.7">C</text>
<text x="154.7" y="168.5" transform="rotate(-90 154.7 168.5)">B</text>
<text x="158.2" y="172.7">E</text>
<text x="130.3" y="177.5" transform="rotate(-90 130.3 177.5)">GND</text>
<text x="153.7" y="177.9" transform="rotate(-90 153.7 177.9)">Q1</text>
<text x="167.1" y="174.9" transform="rotate(-90 167.1 174.9)">GND</text>
<text x="37.4" y="185.1" transform="rotate(-90 37.4 185.1)">CP2102</text>
<text x="75.6" y="180.5" transform="rotate(-90 75.6 180.5)">CON1</text>
<text x="87.1" y="184.6" transform="rotate(-90 87.1 184.6)">BARREL_JACK</text>
<text x="43.9" y="186.7" transform="rotate(-90 43.9 186.7)">P1</text>
<text x="46.4" y="188.9">CONN_01X06</text>
<text x="103.6" y="186.7" transform="rotate(-90 103.6 186.7)">P2</text>
<text x="106.1" y="188.9">CONN_01X06</text>
</g>
<g font-size="1.8" fill="#840084">
<text x="186.6" y="40.3">UserPad:SSD1306</text>
<text x="261.1" y="132.5" transform="rotate(-90 261.1 132.5)">Housings_QFP:TQFP-32_7x7mm_Pitch0.8mm</text>
<text x="155.7" y="181.4" transform="rotate(-90 155.7 181.4)">BC547</text>
<text x="22.1" y="186.4" transform="rotate(-90 22.1 186.4)">UserPad:CP2102</text>
<text x="157.6" y="204.4" transform="rotate(-90 157.6 204.4)">TO_SOT_Packages_SMD:SOT-23</text>
</g>
<g font-size="1.4" fill="#008484">
<text x="187.2" y="46.2" transform="rotate(-90 187.2 46.2)">CS</text>
<text x="189.7" y="46.2" transform="rotate(-90 189.7 46.2)">DC</text>
<text x="192.3" y="46.2" transform="rotate(-90 192.3 46.2)">RES</text>
<text x="194.8" y="46.2" transform="rotate(-90 194.8 46.2)">D1</text>
<text x="197.4" y="46.2" transform="rotate(-90 197.4 46.2)">D0</text>
<text x="199.9" y="46.2" transform="rotate(-90 199.9 46.2)">VCC</text>
<text x="202.4" y="46.2" transform="rotate(-90 202.4 46.2)">GND</text>
<text x="202.4" y="108" transform="rotate(-90 202.4 108)">(PCINT4/MISO)PB4</text>
<text x="205" y="107.4" transform="rotate(-90 205 107.4)">(PCINT5/SCK)PB5</text>
<text x="235.5" y="108" transform="rotate(-90 235.5 108)">(PCINT17/TXD)PD1</text>
<text x="192.3" y="111.9" transform="rotate(-90 192.3 111.9)">(PCINT0/CLKO/ICP1)PB0</text>
<text x="194.8" y="108.3" transform="rotate(-90 194.8 108.3)">(PCINT1/OC1A)PB1</text>
<text x="197.4" y="110.6" transform="rotate(-90 197.4 110.6)">(PCINT2/OC1B/SS)PB2</text>
<text x="199.9" y="112.3" transform="rotate(-90 199.9 112.3)">(PCINT3/OC2A/MOSI)PB3</text>
<text x="207.5" y="114" transform="rotate(-90 207.5 114)">(PCINT6/XTAL1/TOSC1)PB6</text>
<text x="210.1" y="114" transform="rotate(-90 210.1 114)">(PCINT7/XTAL2/TOSC2)PB7</text>
<text x="213.9" y="108.2" transform="rotate(-90 213.9 108.2)">(PCINT8/ADC0)PC0</text>
<text x="216.4" y="108.2" transform="rotate(-90 216.4 108.2)">(PCINT9/ADC1)PC1</text>
<text x="218.9" y="109" transform="rotate(-90 218.9 109)">(PCINT10/ADC2)PC2</text>
<text x="221.5" y="109" transform="rotate(-90 221.5 109)">(PCINT11/ADC3)PC3</text>
<text x="224" y="112.4" transform="rotate(-90 224 112.4)">(PCINT12/SDA/ADC4)PC4</text>
<text x="226.6" y="112.2" transform="rotate(-90 226.6 112.2)">(PCINT13/SCL/ADC5)PC5</text>
<text x="229.1" y="109.9" transform="rotate(-90 229.1 109.9)">(PCINT14/RESET)PC6</text>
<text x="232.9" y="108.1" transform="rotate(-90 232.9 108.1)">(PCINT16/RXD)PD0</text>
<text x="238" y="108.2" transform="rotate(-90 238 108.2)">(PCINT18/INT0)PD2</text>
<text x="240.5" y="112.5" transform="rotate(-90 240.5 112.5)">(PCINT19/OC2B/INT1)PD3</text>
<text x="243.1" y="110.2" transform="rotate(-90 243.1 110.2)">(PCINT20/XCK/T0)PD4</text>
<text x="245.6" y="111.1" transform="rotate(-90 245.6 111.1)">(PCINT21/OC0B/T1)PD5</text>
<text x="248.2" y="112.7" transform="rotate(-90 248.2 112.7)">(PCINT22/OC0A/AIN0)PD6</text>
<text x="250.7" y="108.4" transform="rotate(-90 250.7 108.4)">(PCINT23/AIN1)PD7</text>
<text x="105.9" y="128.8" transform="rotate(-90 105.9 128.8)">VO</text>
<text x="106.6" y="131.6">GND</text>
<text x="105.9" y="135.4" transform="rotate(-90 105.9 135.4)">VI</text>
<text x="192.3" y="133.9" transform="rotate(-90 192.3 133.9)">VCC</text>
<text x="194.8" y="133.9" transform="rotate(-90 194.8 133.9)">VCC</text>
<text x="199.9" y="133.9" transform="rotate(-90 199.9 133.9)">AVCC</text>
<text x="207.5" y="133.9" transform="rotate(-90 207.5 133.9)">AREF</text>
<text x="226.6" y="133.9" transform="rotate(-90 226.6 133.9)">ADC6</text>
<text x="229.1" y="133.9" transform="rotate(-90 229.1 133.9)">ADC7</text>
<text x="245.6" y="133.9" transform="rotate(-90 245.6 133.9)">GND</text>
<text x="248.2" y="133.9" transform="rotate(-90 248.2 133.9)">GND</text>
<text x="250.7" y="133.9" transform="rotate(-90 250.7 133.9)">GND</text>
<text x="19.6" y="167.6" transform="rotate(-90 19.6 167.6)">3V3</text>
<text x="22.1" y="168" transform="rotate(-90 22.1 168)">DTR</text>
<text x="24.6" y="167.5" transform="rotate(-90 24.6 167.5)">RXI</text>
<text x="32.3" y="167.7" transform="rotate(-90 32.3 167.7)">+5V</text>
<text x="27.2" y="168" transform="rotate(-90 27.2 168)">TXO</text>
<text x="29.7" y="168.2" transform="rotate(-90 29.7 168.2)">GND</text>
</g>
<g font-size="1.4" fill="#840000">
<text x="186.4" y="49.5" transform="rotate(-90 186.4 49.5)">7</text>
<text x="189" y="49.5" transform="rotate(-90 189 49.5)">6</text>
<text x="191.5" y="49.5" transform="rotate(-90 191.5 49.5)">5</text>
<text x="194.1" y="49.5" transform="rotate(-90 194.1 49.5)">4</text>
<text x="196.6" y="49.5" transform="rotate(-90 196.6 49.5)">3</text>
<text x="199.1" y="49.5" transform="rotate(-90 199.1 49.5)">2</text>
<text x="201.7" y="49.5" transform="rotate(-90 201.7 49.5)">1</text>
<text x="191.5" y="93.1" transform="rotate(-90 191.5 93.1)">12</text>
<text x="194.1" y="93.1" transform="rotate(-90 194.1 93.1)">13</text>
<text x="196.6" y="93.1" transform="rotate(-90 196.6 93.1)">14</text>
<text x="199.1" y="93.1" transform="rotate(-90 199.1 93.1)">15</text>
<text x="201.7" y="93.1" transform="rotate(-90 201.7 93.1)">16</text>
<text x="204.2" y="93.1" transform="rotate(-90 204.2 93.1)">17</text>
<text x="206.8" y="92.7" transform="rotate(-90 206.8 92.7)">7</text>
<text x="209.3" y="92.7" transform="rotate(-90 209.3 92.7)">8</text>
<text x="213.1" y="93.1" transform="rotate(-90 213.1 93.1)">23</text>
<text x="215.6" y="93.1" transform="rotate(-90 215.6 93.1)">24</text>
<text x="218.2" y="93.1" transform="rotate(-90 218.2 93.1)">25</text>
<text x="220.7" y="93.1" transform="rotate(-90 220.7 93.1)">26</text>
<text x="223.3" y="93.1" transform="rotate(-90 223.3 93.1)">27</text>
<text x="225.8" y="93.1" transform="rotate(-90 225.8 93.1)">28</text>
<text x="228.3" y="93.1" transform="rotate(-90 228.3 93.1)">29</text>
<text x="232.2" y="93.1" transform="rotate(-90 232.2 93.1)">30</text>
<text x="234.7" y="93.1" transform="rotate(-90 234.7 93.1)">31</text>
<text x="237.2" y="93.1" transform="rotate(-90 237.2 93.1)">32</text>
<text x="239.8" y="92.7" transform="rotate(-90 239.8 92.7)">1</text>
<text x="242.3" y="92.7" transform="rotate(-90 242.3 92.7)">2</text>
<text x="244.9" y="92.7" transform="rotate(-90 244.9 92.7)">9</text>
<text x="247.4" y="93.1" transform="rotate(-90 247.4 93.1)">10</text>
<text x="249.9" y="93.1" transform="rotate(-90 249.9 93.1)">11</text>
<text x="191.5" y="137.2" transform="rotate(-90 191.5 137.2)">4</text>
<text x="194.1" y="137.2" transform="rotate(-90 194.1 137.2)">6</text>
<text x="199.1" y="137.6" transform="rotate(-90 199.1 137.6)">18</text>
<text x="206.8" y="137.6" transform="rotate(-90 206.8 137.6)">20</text>
<text x="225.8" y="137.6" transform="rotate(-90 225.8 137.6)">19</text>
<text x="228.3" y="137.6" transform="rotate(-90 228.3 137.6)">22</text>
<text x="244.9" y="137.6" transform="rotate(-90 244.9 137.6)">21</text>
<text x="247.4" y="137.2" transform="rotate(-90 247.4 137.2)">5</text>
<text x="249.9" y="137.2" transform="rotate(-90 249.9 137.2)">3</text>
<text x="18.8" y="162.6" transform="rotate(-90 18.8 162.6)">6</text>
<text x="21.3" y="162.6" transform="rotate(-90 21.3 162.6)">5</text>
<text x="23.9" y="162.6" transform="rotate(-90 23.9 162.6)">4</text>
<text x="26.4" y="162.6" transform="rotate(-90 26.4 162.6)">3</text>
<text x="29" y="162.6" transform="rotate(-90 29 162.6)">2</text>
<text x="31.5" y="162.6" transform="rotate(-90 31.5 162.6)">1</text>
</g>
</svg>
